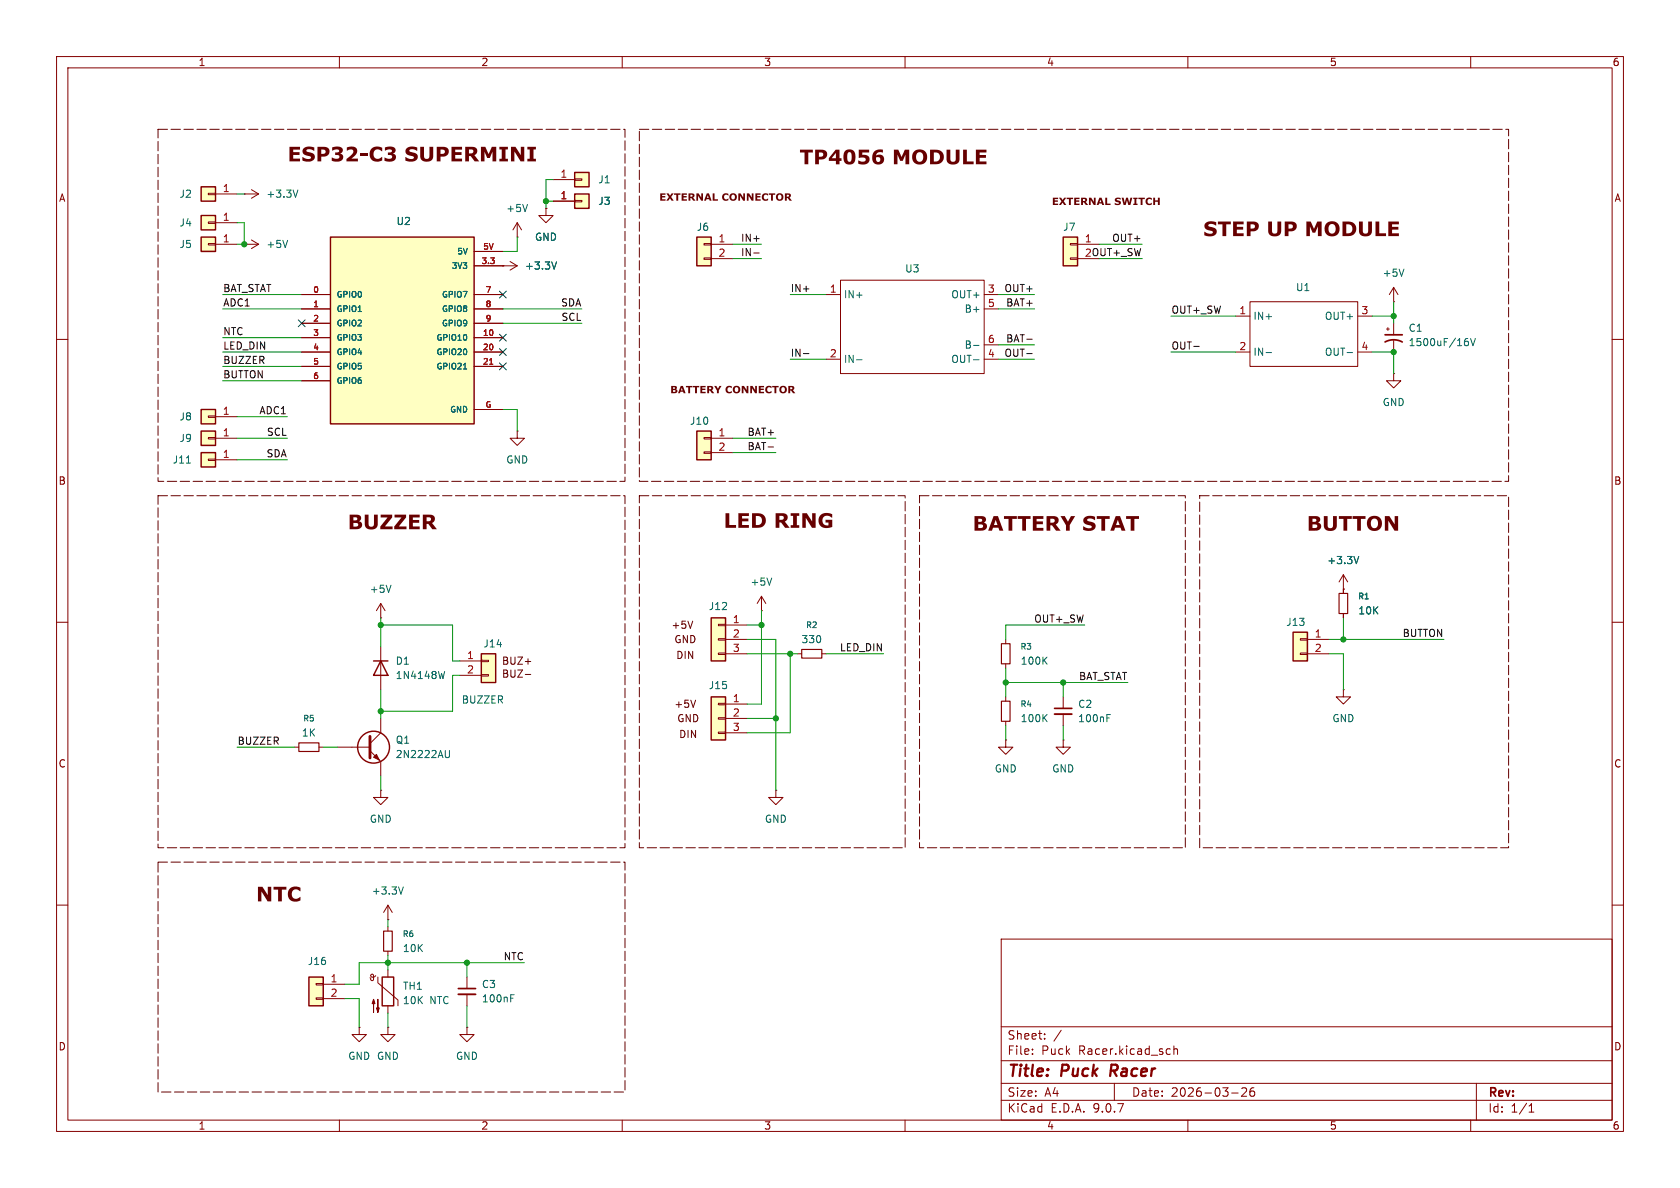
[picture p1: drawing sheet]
<svg xmlns="http://www.w3.org/2000/svg" width="297mm" height="210mm" viewBox="0 0 297 210" stroke-linecap="round" stroke-linejoin="round" font-family="sans-serif">
<g fill="none" stroke="#840000" stroke-width=".18">
<path d="M10 10h277v190h-277zM12 12h273v186h-273zM60 10v2M110 10v2M160 10v2M210 10v2M260 10v2M10 60h2M285 60h2M10 110h2M285 110h2M10 160h2"/>
<path d="M177 166h108v32h-108zM285 160h2M60 198v2M110 198v2M160 198v2M177 194.5h108M177 191.5h108M177 187.5h108M177 181.5h108M182.5 186.3v.1M182.5 185.5v.1M184.7 183.6v.1"/>
<path d="M184.7 182.8v.1M187.6 182.1l-1.3 2M197 191.5v3M206.7 185.4l.2 .1M206.9 186.3l-.2 .1M207.5 184.9v1.5M207.5 185.5l.2-.1 .4 .1 .1 .9M210 198v2M217.7 193.2h1.2M219.5 192.4l.6-.1 .2 .1 .1 .3-.9 1.1h.9M221.7 192.3a.59 .59 0 0 0-.7 .6v.6l.1 .2 .4 .1 .2-.1 .1-.5-.1-.3h-.5l-.2 .3M260 198v2"/>
<path d="M261 191.5v6.5M270.3 196.6h.9M270.3 195.5l.4-.4v1.5"/>
</g>
<path d="M196.5 188.2l-.2 2" fill="none" stroke="#840000" stroke-width=".4"/>
<path d="M35.6 33h2.5v2.6h-2.5z" fill="#ffffc2"/>
<path d="M35.6 33h2.5v2.6h-2.5z" fill="none" stroke="#840000" stroke-width=".25"/>
<g fill="none" stroke="#840000" stroke-width=".18">
<path d="M36.8 34.2h1.3v.2h-1.3zM38.1 34.3h3.8M67.3 109.2h.1M67.3 106.7l-.8 1.3M67.3 106.7l.8 1.3M67.3 106.7v2.5M177.8 113v.8M177.8 117.3v.8M52.1 132.1h.7M56.4 132.1h.7M137.2 139.7v1.3h1.2l-1.2 1.2-1.3-1.2h1.3M137.2 139.7h.1"/>
<path d="M177.8 123.2v.8M177.8 127.5v.8M188 123.2v2M188 126.2v2.1M68.6 181.6v1.3h1.2l-1.2 1.3-1.3-1.3h1.3M68.6 181.6h.1"/>
</g>
<path d="M177 113.8h1.6v3.5h-1.6zM52.8 131.3h3.6v1.5h-3.6zM177 124h1.6v3.5h-1.6z" fill="none" stroke="#840000" stroke-width=".2"/>
<path d="M69.1 103.4l-.4 1.3M184.6 116.7l.5 .7M185.1 116.1l-.7 .8M184.6 126.9l.5 .7M185.1 126.3l-.7 .7M195.7 126.9h.4M195.7 126.3h.6" fill="none" stroke="#006464" stroke-width=".18"/>
<path d="M186.4 125.2h3.1" fill="none" stroke="#840000" stroke-width=".3"/>
<path d="M186.4 126.2h3.1" fill="none" stroke="#840000" stroke-width=".33"/>
<path d="M35.6 76.2h2.5v2.5h-2.5z" fill="#ffffc2"/>
<path d="M35.6 76.2h2.5v2.5h-2.5z" fill="none" stroke="#840000" stroke-width=".25"/>
<path d="M36.8 77.3h1.3v.3h-1.3zM38.1 77.5h3.8" fill="none" stroke="#840000" stroke-width=".18"/>
<path d="M35.6 80h2.5v2.6h-2.5z" fill="#ffffc2"/>
<path d="M35.6 80h2.5v2.6h-2.5z" fill="none" stroke="#840000" stroke-width=".25"/>
<path d="M36.8 81.2h1.3v.2h-1.3zM38.1 81.3h3.8" fill="none" stroke="#840000" stroke-width=".18"/>
<path d="M33 81.9h.7" fill="none" stroke="#006464" stroke-width=".18"/>
<path d="M35.6 72.4h2.5v2.5h-2.5z" fill="#ffffc2"/>
<path d="M35.6 72.4h2.5v2.5h-2.5z" fill="none" stroke="#840000" stroke-width=".25"/>
<path d="M36.8 73.5h1.3v.3h-1.3zM38.1 73.7h3.8M177.8 130.8v1.3h1.3l-1.3 1.3-1.3-1.3h1.3M177.8 130.8h.1" fill="none" stroke="#840000" stroke-width=".18"/>
<path d="M228.6 111.8h2.5v5h-2.5z" fill="#ffffc2"/>
<path d="M228.6 111.8h2.5v5h-2.5z" fill="none" stroke="#840000" stroke-width=".25"/>
<g fill="none" stroke="#840000" stroke-width=".18">
<path d="M91.4 39.4l-.7 1.2M91.4 39.4l.8 1.2M91.4 39.4v2.5M96.5 36.8v1.3h1.3l-1.3 1.3-1.3-1.3h1.3M96.5 36.8h.1M91.4 41.9h.1M245.1 58.2h.5M245.4 57.9v.5M246.4 57.2v2M246.4 66v1.3h1.2l-1.2 1.3-1.3-1.3h1.3M246.4 66h.1M246.4 60.2v2"/>
<path d="M229.9 112.9h1.2v.3h-1.2zM229.9 115.4h1.2v.3h-1.2zM231.1 113h3.8M231.1 115.6h3.8M82.5 172.7v2.1M82.5 175.8v2"/>
</g>
<path d="M244.9 59.2h3M244.9 60.5a3.2 3.2 0 0 1 3 0M81 174.8h3.1" fill="none" stroke="#840000" stroke-width=".3"/>
<path d="M81 175.8h3.1" fill="none" stroke="#840000" stroke-width=".33"/>
<path d="M93.3 36.1l-.5 1.3M259.5 59.8l-.4 .1M260 59.8l.4 1.3 .4-1.3M259.1 60.3h.3l.2 .3v.4l-.5 .1M90.3 176.5h.4M90.3 175.8h.6" fill="none" stroke="#006464" stroke-width=".18"/>
<path d="M54.6 172.7h2.5v5.1h-2.5z" fill="#ffffc2"/>
<path d="M54.6 172.7h2.5v5.1h-2.5z" fill="none" stroke="#840000" stroke-width=".25"/>
<path d="M55.9 173.9h1.2v.2h-1.2zM55.9 176.4h1.2v.3h-1.2zM57.1 174h3.9M57.1 176.5h3.9" fill="none" stroke="#840000" stroke-width=".18"/>
<path d="M101.6 34.3h2.5v2.5h-2.5z" fill="#ffffc2"/>
<path d="M101.6 34.3h2.5v2.5h-2.5z" fill="none" stroke="#840000" stroke-width=".25"/>
<path d="M97.8 35.6h3.8M101.6 35.4h1.3v.3h-1.3z" fill="none" stroke="#840000" stroke-width=".18"/>
<path d="M101.6 30.5h2.5v2.5h-2.5z" fill="#ffffc2"/>
<path d="M101.6 30.5h2.5v2.5h-2.5z" fill="none" stroke="#840000" stroke-width=".25"/>
<path d="M97.8 31.8h3.8M101.6 31.6h1.3v.3h-1.3z" fill="none" stroke="#840000" stroke-width=".18"/>
<path d="M58.4 41.9h25.4v33h-25.4z" fill="#ffffc2"/>
<path d="M58.4 41.9h25.4v33h-25.4z" fill="none" stroke="#840000" stroke-width=".25"/>
<g fill="none" stroke="#840000" stroke-width=".18">
<path d="M43.2 34.3h.1M43.2 34.3h2.5M44.4 33.5l1.3 .8M45.7 34.3l-1.3 .8M53.3 52.1h5.1M53.3 54.6h5.1M53.3 57.2h5.1M53.3 59.7h5.1M83.8 52.1h5.1M83.8 54.6h5.1M83.8 57.2h5.1M83.8 59.7h5.1"/>
<path d="M83.8 44.5h5.1M83.8 47h7.6M88.9 47h.1M90.2 46.2l1.2 .8M91.4 47l-1.2 .8M53.3 62.2h5.1M53.3 64.8h5.1M53.3 67.3h5.1M83.8 62.2h5.1M83.8 64.8h5.1M83.8 72.4h5.1M91.4 76.2v1.3h1.3l-1.3 1.2-1.2-1.2h1.2"/>
<path d="M91.4 76.2h.1M68.6 162.6h.1M68.6 160l-.8 1.3M68.6 160l.7 1.3M68.6 160v2.6M68.6 163.8v.8M68.6 168.1v.8M82.5 181.6v1.3h1.3l-1.3 1.3-1.2-1.3h1.2M82.5 181.6h.1"/>
</g>
<path d="M52.7 33.6l-.5 1.3M98.4 46.3l-.4 1.3M81.9 65.2h.6M71.3 156.8l-.4 1.3" fill="none" stroke="#006464" stroke-width=".18"/>
<path d="M86.6 64.4h.5" fill="none" stroke="#a90000" stroke-width=".18"/>
<path d="M67.8 164.6h1.5v3.5h-1.5z" fill="none" stroke="#840000" stroke-width=".2"/>
<path d="M35.6 41.9h2.5v2.6h-2.5z" fill="#ffffc2"/>
<path d="M35.6 41.9h2.5v2.6h-2.5z" fill="none" stroke="#840000" stroke-width=".25"/>
<path d="M36.8 43.1h1.3v.2h-1.3zM38.1 43.2h3.8M43.2 43.2h.1M43.2 43.2h2.5M44.4 42.4l1.3 .8M45.7 43.2l-1.3 .7" fill="none" stroke="#840000" stroke-width=".18"/>
<path d="M50.9 42.5l-.5 1.3" fill="none" stroke="#006464" stroke-width=".18"/>
<path d="M35.6 38.1h2.5v2.5h-2.5z" fill="#ffffc2"/>
<path d="M35.6 38.1h2.5v2.5h-2.5zM67.6 172.7h2v5.1h-2z" fill="none" stroke="#840000" stroke-width=".25"/>
<g fill="none" stroke="#840000" stroke-width=".18">
<path d="M36.8 39.2h1.3v.3h-1.3zM38.1 39.4h3.8M246.4 53.3h.1M246.4 50.8l-.8 1.3M246.4 50.8l.7 1.3M246.4 50.8v2.5M134.6 108h.1M134.6 105.4l-.7 1.3M134.6 105.4l.8 1.3M134.6 105.4v2.6M237.5 104.1v.8M237.5 108.5v.7"/>
<path d="M188 130.8v1.3h1.2l-1.2 1.3-1.3-1.3h1.3M188 130.8h.1M237.5 121.9v1.3h1.3l-1.3 1.3-1.3-1.3h1.3M237.5 121.9h.1M66.4 172.5l-.2 .2h-.4l-.2-.1v-.3l.2-.1 .2 .2v.7l-.1 .2h-.3l-.2-.5M66.8 172.7v1l3.6 3.1v1M68.6 171.5v1.2M68.6 177.8v1.3M63.5 181.6v1.3h1.3l-1.3 1.3-1.3-1.3h1.3M63.5 181.6h.1"/>
</g>
<g fill="#840000" stroke="#840000" stroke-width=".18">
<path d="M66 176.7l.3 .7h-.5l.2-.7v2.2z"/>
<path d="M66.8 176.7v2.2l-.3-.7h.6l-.3 .7z"/>
</g>
<path d="M236.7 104.9h1.6v3.6h-1.6z" fill="none" stroke="#840000" stroke-width=".2"/>
<path d="M248.2 47.6l-.4 1.2M136.4 102.2l-.4 1.2" fill="none" stroke="#006464" stroke-width=".18"/>
<path d="M188 41.9h2.5v5.1h-2.5z" fill="#ffffc2"/>
<g fill="none" stroke="#840000" stroke-width=".25">
<path d="M188 41.9h2.5v5.1h-2.5zM66 116.8h2.6M67.3 116.8l1.3 2.6h-2.6z"/>
<circle cx="66" cy="132.1" r="2.82"/>
</g>
<g fill="none" stroke="#840000" stroke-width=".18">
<path d="M146 52.1h2.6M148.6 49.5h25.4v16.5h-25.4zM174 52.1h2.5M174 54.6h2.5M189.2 43.1h1.3v.2h-1.3zM189.2 45.6h1.3v.2h-1.3zM190.5 43.2h3.8M190.5 45.7h3.8M218.4 55.9h2.6M221 53.3h19v11.5h-19zM240 55.9h2.6M146 63.5h2.6"/>
<path d="M174 63.5h2.5M174 61h2.5M218.4 62.2h2.6M240 62.2h2.6M67.3 114.3v7.6M59.7 132.1h5.7M65.4 132.7l1.9 1.9v2.6M67.3 127v2.5l-1.9 1.9"/>
</g>
<path d="M151.4 63.6h1M172.1 63.6h1M172.1 61.1h1M223.8 62.3h1M238.2 62.3h.9M78.6 118.7l-.3 1.3M79.5 132.7v1l-.2 .2h-.3" fill="none" stroke="#006464" stroke-width=".18"/>
<path d="M65.4 130.2v3.8" fill="none" stroke="#840000" stroke-width=".51"/>
<path d="M66.5 133.4l.6 1-1.1-.5z" fill="#840000" stroke="#840000" stroke-width=".18"/>
<path d="M85.1 115.6h2.5v5.1h-2.5z" fill="#ffffc2"/>
<path d="M85.1 115.6h2.5v5.1h-2.5z" fill="none" stroke="#840000" stroke-width=".25"/>
<path d="M81.3 116.8h3.8M81.3 119.4h3.8M85.1 116.7h1.3v.3h-1.3zM85.1 119.3h1.3v.2h-1.3zM141 115.6h.7M145.3 115.6h.7" fill="none" stroke="#840000" stroke-width=".18"/>
<path d="M141.7 114.8h3.6v1.5h-3.6z" fill="none" stroke="#840000" stroke-width=".2"/>
<path d="M125.7 109.2h2.6v7.6h-2.6z" fill="#ffffc2"/>
<path d="M125.7 109.2h2.6v7.6h-2.6z" fill="none" stroke="#840000" stroke-width=".25"/>
<path d="M127 110.4h1.3v.2h-1.3zM127 112.9h1.3v.3h-1.3zM127 115.4h1.3v.3h-1.3zM128.3 110.5h3.8M128.3 113h3.8M128.3 115.6h3.8" fill="none" stroke="#840000" stroke-width=".18"/>
<path d="M125.7 123.2h2.6v7.6h-2.6z" fill="#ffffc2"/>
<path d="M125.7 123.2h2.6v7.6h-2.6z" fill="none" stroke="#840000" stroke-width=".25"/>
<path d="M237.5 104.1h.1M237.5 101.6l-.8 1.3M237.5 101.6l.8 1.3M237.5 101.6v2.5M67.3 139.7v1.3h1.3l-1.3 1.2-1.3-1.2h1.3M67.3 139.7h.1M127 124.3h1.3v.3h-1.3zM127 126.9h1.3v.2h-1.3zM127 129.4h1.3v.3h-1.3zM128.3 124.5h3.8M128.3 127h3.8M128.3 129.5h3.8" fill="none" stroke="#840000" stroke-width=".18"/>
<path d="M240.2 98.4l-.4 1.2" fill="none" stroke="#006464" stroke-width=".18"/>
<path d="M123.2 76.2h2.5v5.1h-2.5z" fill="#ffffc2"/>
<path d="M123.2 76.2h2.5v5.1h-2.5z" fill="none" stroke="#840000" stroke-width=".25"/>
<path d="M124.5 77.3h1.2v.3h-1.2zM124.5 79.9h1.2v.2h-1.2zM125.7 77.5h3.8M125.7 80h3.8" fill="none" stroke="#840000" stroke-width=".18"/>
<path d="M123.2 41.9h2.5v5.1h-2.5z" fill="#ffffc2"/>
<path d="M123.2 41.9h2.5v5.1h-2.5z" fill="none" stroke="#840000" stroke-width=".25"/>
<path d="M124.5 43.1h1.2v.2h-1.2zM124.5 45.6h1.2v.2h-1.2zM125.7 43.2h3.8M125.7 45.7h3.8" fill="none" stroke="#840000" stroke-width=".18"/>
<path d="M133.2 44.7h1M181.5 60h1M135.8 79h1M142 62.5h1M181.5 62.5h1M211 61.2h1" fill="none" stroke="#0f0f0f" stroke-width=".18"/>
<g fill="none" stroke="#009600" stroke-width=".18">
<path d="M41.9 39.4h1.3v3.8h-1.3M41.9 34.3h1.3M96.5 35.6h1.3M97.8 31.8h-1.3v5M39.4 52.1h13.9M39.4 54.6h13.9M39.4 59.7h13.9M88.9 54.6h14M88.9 57.2h14M91.4 41.9v2.6h-2.5M129.5 43.2h5.1M129.5 45.7h5.1"/>
<path d="M139.7 52.1h6.3M176.5 52.1h6.4M176.5 54.6h6.4M194.3 43.2h7.6M194.3 45.7h7.6M207 55.9h11.4M242.6 55.9h3.8M246.4 53.3v3.9M39.4 62.2h13.9M39.4 64.8h13.9M39.4 67.3h13.9M41.9 77.5h8.9"/>
<path d="M41.9 73.7h8.9M88.9 72.4h2.5v3.8M129.5 77.5h7.7M139.7 63.5h6.3M176.5 63.5h6.4M176.5 61h6.4M207 62.2h11.4M242.6 62.2h3.8v3.8M41.9 81.3h8.9M129.5 80h7.7M67.3 109.2v5.1M67.3 110.5h12.7v6.3h1.3"/>
<path d="M81.3 119.4h-1.3v6.3h-12.7M132.1 110.5h2.5M132.1 113h5.1v26.7M132.1 115.6h8.9M134.6 108v16.5h-2.5M139.7 115.6v13.9h-7.6M146 115.6h10.2M177.8 118.1v5.1M191.8 110.5h-14v2.5M234.9 113h20.4M234.9 115.6h2.6v6.3M237.5 109.2v3.8"/>
<path d="M41.9 132.1h10.2M57.1 132.1h2.6M67.3 121.9v5.1M67.3 137.2v2.5M132.1 127h5.1M177.8 128.3v2.5M177.8 120.7h21.6M188 120.7v2.5M188 128.3v2.5M61 176.5h2.5v5.1M68.6 162.6v1.2M68.6 168.9v2.6"/>
<path d="M68.6 179.1v2.5M82.5 170.2v2.5M82.5 177.8v3.8M92.7 170.2h-29.2v3.8h-2.5"/>
</g>
<path d="M52.7 56.5l1.2 1.3M53.9 56.5l-1.2 1.3M88.3 51.5l1.2 1.2M88.3 59.1l1.2 1.2M89.5 51.5l-1.2 1.2M89.5 59.1l-1.2 1.2M88.3 64.2l1.2 1.2M88.3 61.6l1.2 1.2M89.5 64.2l-1.2 1.2M89.5 61.6l-1.2 1.2" fill="none" stroke="#000084" stroke-width=".18"/>
<path d="M123 123.8l-.5 1.2" fill="none" stroke="#600" stroke-width=".18"/>
<g fill="#600">
<path d="M126 34.2h.3v1h.6v.3h-.9z"/>
<path d="M138.8 34.2l.9 .1 .1 .3-.2 .3 .4 .6h-.4l-.4-.5h-.1v.5h-.3v-.7h.3a.24 .24 0 0 0 .3 0 .24 .24 0 0 0 0-.4 .24 .24 0 0 0-.3 0v.4h-.3z"/>
<path d="M126.3 68.2h.3l.3 .5 .3-.5h.4l-.5 .8v.5h-.4v-.5z"/>
<path d="M139.4 68.2l.9 .1 .1 .4-.2 .3 .4 .5h-.4l-.4-.5h-.1v.5h-.3v-.7h.3a.24 .24 0 0 0 .3 0 .24 .24 0 0 0 0-.3 .24 .24 0 0 0-.3 0v.3h-.3z"/>
<path d="M68 26.1a1.49 1.49 0 0 1 1.9 .3 .65 .65 0 0 1-.4 .8 .72 .72 0 0 1 .5 .8 .72 .72 0 0 1-.8 .6l-1.2-.2v-.6a1.01 1.01 0 0 0 1.3 0 .4 .4 0 0 0-.1-.4 .4 .4 0 0 0-.5 0h-.1v-.4a.48 .48 0 0 0 .7-.3 .62 .62 0 0 0-1-.2l-.3 .1z"/>
<path d="M90.3 26h.8l1 1.4v-1.4h.6v2.5h-.7l-1.1-1.7v1.7h-.6z"/>
<path d="M93.2 26h1.5v.4h-.4v1.7h.4v.4h-1.5v-.4h.4v-1.7h-.4z"/>
<path d="M244.8 91.2h.8l1 1.5v-1.5h.6v2.6h-.7l-1.1-1.8v1.8h-.6z"/>
</g>
<path d="M92.9 116.9h.9" fill="none" stroke="#600" stroke-width=".18"/>
<g fill="#600">
<path d="M195.4 34.9h.3v1.1h.6v.2h-.9z"/>
<path d="M203.9 34.9h.3v.5h.5v-.5h.3v1.3h-.3v-.5h-.5v.5h-.3z"/>
<path d="M145.1 91a1.85 1.85 0 0 1 2-.1l-.1 .6a.91 .91 0 0 0-1.4 0 .91 .91 0 0 0 .5 1.4h.4v-.5h-.6v-.5h1.2v1.3a1.59 1.59 0 0 1-2.4-.9l.1-.7z"/>
<path d="M245.4 39.2h1.9v.5h-1.2v.4h1.1v.5h-1.1v.6h1.2v.5h-1.9z"/>
<path d="M187.5 91.2h.7l.6 1 .5-1h.8l-1 1.6v1h-.6v-1z"/>
<path d="M74.8 91h1.1a.78 .78 0 0 1 1 .5 .78 .78 0 0 1-.5 1l.8 1.1h-.8l-.7-1h-.3v1h-.6v-1.5h.6a.49 .49 0 0 0 .6 0 .49 .49 0 0 0 .2-.5l-.2-.1-.6-.1v.7h-.6z"/>
</g>
<path d="M92.9 119.2h.9" fill="none" stroke="#600" stroke-width=".18"/>
<g fill="#600">
<path d="M154.5 26.8a1.63 1.63 0 0 1 1.6-.3l-.1 .5a.77 .77 0 0 0-1.1 .5 .92 .92 0 0 1 1.4 .6 .92 .92 0 0 1-1.3 1 .99 .99 0 0 1-.8-1.1h.7a.44 .44 0 0 0 .2 .6 .44 .44 0 0 0 .6-.4 .44 .44 0 0 0-.5-.4h-.3v.2h-.7l.1-.7z"/>
<path d="M172.5 26.5h1.9v.5h-1.2v.4h1.1v.5h-1.1v.6h1.2v.5h-1.9z"/>
</g>
<path d="M122.5 109.8l-.5 1.3" fill="none" stroke="#600" stroke-width=".18"/>
<path d="M27.9 22.9h82.6v62.2h-82.6zM113 22.9h153.7v62.2h-153.7zM27.9 87.6h82.6v62.3h-82.6zM113 87.6h47v62.3h-47zM162.6 87.6h46.9v62.3h-46.9zM212.1 87.6h54.6v62.3h-54.6zM27.9 152.4h82.6v40.6h-82.6z" fill="none" stroke="#600" stroke-width=".18" stroke-dasharray="1.7 .6"/>
<g fill="none" stroke="#840000" stroke-width=".18">
<path d="M96.5 36.8h.1M97.8 35.6h3.8M53.3 52.1h5.1M53.3 54.6h5.1M53.3 57.2h5.1M53.3 59.7h5.1M83.8 52.1h5.1M83.8 54.6h5.1M83.8 57.2h5.1M83.8 59.7h5.1M83.8 44.5h5.1M83.8 47h5.1"/>
<path d="M88.9 47h.1M53.3 62.2h5.1M53.3 64.8h5.1M53.3 67.3h5.1M83.8 62.2h5.1M83.8 64.8h5.1M83.8 72.4h5.1M237.5 104.1h.1M237.5 104.1v.8M237.5 108.5v.7"/>
</g>
<path d="M98.4 46.3l-.4 1.3M81.9 65.2h.6M240.2 98.4l-.4 1.2" fill="none" stroke="#006464" stroke-width=".18"/>
<path d="M86.6 64.4h.5" fill="none" stroke="#a90000" stroke-width=".18"/>
<g fill="#009600" stroke="#009600" stroke-width=".18">
<circle cx="43.2" cy="43.2" r=".46"/>
<circle cx="96.5" cy="35.6" r=".46"/>
<circle cx="246.4" cy="55.9" r=".46"/>
<circle cx="67.3" cy="125.7" r=".46"/>
<circle cx="67.3" cy="110.5" r=".46"/>
<circle cx="237.5" cy="113" r=".46"/>
<circle cx="246.4" cy="62.2" r=".46"/>
<circle cx="134.6" cy="110.5" r=".46"/>
<circle cx="137.2" cy="127" r=".46"/>
<circle cx="177.8" cy="120.7" r=".46"/>
<circle cx="188" cy="120.7" r=".46"/>
<circle cx="139.7" cy="115.6" r=".46"/>
<circle cx="82.5" cy="170.2" r=".46"/>
<circle cx="68.6" cy="170.2" r=".46"/>
</g>
<g font-size="3.5" fill="#600">
<text x="50.8" y="29.6">ESP32-C3</text>
<text x="71.5" y="29.6">SUPERMINI</text>
<text x="141.4" y="30.2">TP4056</text>
<text x="157.7" y="30.2">MODULE</text>
<text x="212.7" y="42.9">STEP UP MODULE</text>
<text x="61.5" y="94.7">BUZZER</text>
<text x="127.9" y="94.4">LED RING</text>
<text x="172" y="94.9">BATTERY</text>
<text x="191.3" y="94.9">STAT</text>
<text x="231" y="94.9">BUTTON</text>
<text x="45.3" y="160.5">NTC</text>
</g>
<g font-size="2.8" fill="#840000">
<text x="178" y="190.9">Title:</text>
<text x="187.7" y="190.9">Puck</text>
<text x="197.1" y="190.9">Racer</text>
</g>
<g font-size="2.1" fill="#840000">
<text x="178" y="184">Sheet:</text>
<text x="178" y="186.7">File:</text>
<text x="184.1" y="186.7">Puck</text>
<text x="190.7" y="186.7">Racer.kicad_sch</text>
<text x="178" y="196.9">KiCad</text>
<text x="178" y="194.1">Size:</text>
<text x="184.7" y="194.1">A4</text>
<text x="185.7" y="196.9">E.D.A.</text>
<text x="193.3" y="196.9">9.0.7</text>
<text x="200" y="194.1">Date:</text>
<text x="207" y="194.1">2026-03-26</text>
<text x="263" y="194.3">Rev:</text>
<text x="263" y="196.9">Id:</text>
<text x="267.1" y="196.9">1/1</text>
</g>
<g font-size="1.8" fill="#840000">
<text x="35" y="11.9">1</text>
<text x="85" y="11.9">2</text>
<text x="135" y="11.9">3</text>
<text x="185" y="11.9">4</text>
<text x="235" y="11.9">5</text>
<text x="285" y="11.9">6</text>
<text x="10.3" y="35.9">A</text>
<text x="285.3" y="35.9">A</text>
<text x="10.3" y="85.9">B</text>
<text x="285.3" y="85.9">B</text>
<text x="10.3" y="135.9">C</text>
<text x="285.3" y="135.9">C</text>
<text x="10.3" y="185.9">D</text>
<text x="285.3" y="185.9">D</text>
<text x="35" y="199.9">1</text>
<text x="85" y="199.9">2</text>
<text x="135" y="199.9">3</text>
<text x="185" y="199.9">4</text>
<text x="235" y="199.9">5</text>
<text x="285" y="199.9">6</text>
</g>
<g font-size="1.8" fill="#006464">
<text x="31.6" y="35.2">J2</text>
<text x="47" y="35.2">+3.3V</text>
<text x="105.7" y="32.6">J1</text>
<text x="31.6" y="40.2">J4</text>
<text x="70" y="40">U2</text>
<text x="89.4" y="37.7">+5V</text>
<text x="105.7" y="36.4">J3</text>
<text x="123.1" y="41">J6</text>
<text x="187.9" y="41">J7</text>
<text x="31.6" y="44">J5</text>
<text x="47" y="44">+5V</text>
<text x="92.7" y="47.9">+3.3V</text>
<text x="94.5" y="42.8">GND</text>
<text x="149.1" y="52.9">IN+</text>
<text x="159.9" y="48.4">U3</text>
<text x="168.1" y="52.9">OUT+</text>
<text x="229" y="51.7">U1</text>
<text x="244.3" y="49.1">+5V</text>
<text x="170.4" y="55.5">B+</text>
<text x="221.5" y="56.7">IN+</text>
<text x="234.1" y="56.7">OUT+</text>
<text x="248.9" y="58.9">C1</text>
<text x="149.1" y="64.4">IN-</text>
<text x="168.1" y="64.4">OUT-</text>
<text x="170.4" y="61.8">B-</text>
<text x="221.5" y="63.1">IN-</text>
<text x="234.1" y="63.1">OUT-</text>
<text x="248.9" y="61.4">1500uF/16V</text>
<text x="244.3" y="72">GND</text>
<text x="31.6" y="74.5">J8</text>
<text x="121.9" y="75.3">J10</text>
<text x="30.4" y="82.1">J11</text>
<text x="31.6" y="78.3">J9</text>
<text x="89.4" y="82.1">GND</text>
<text x="234.5" y="99.9">+3.3V</text>
<text x="65.3" y="105">+5V</text>
<text x="132.6" y="103.7">+5V</text>
<text x="125.2" y="108.1">J12</text>
<text x="141.6" y="113.9">330</text>
<text x="227.3" y="110.8">J13</text>
<text x="240" y="108.8">10K</text>
<text x="69.9" y="117.7">D1</text>
<text x="85.4" y="114.7">J14</text>
<text x="180.3" y="117.7">100K</text>
<text x="69.9" y="120.2">1N4148W</text>
<text x="81.5" y="124.6">BUZZER</text>
<text x="125.2" y="122">J15</text>
<text x="190.5" y="125.3">C2</text>
<text x="53.3" y="130.4">1K</text>
<text x="69.9" y="131.7">Q1</text>
<text x="180.3" y="127.9">100K</text>
<text x="190.5" y="127.9">100nF</text>
<text x="235.5" y="127.9">GND</text>
<text x="69.9" y="134.2">2N2222AU</text>
<text x="175.8" y="136.8">GND</text>
<text x="185.9" y="136.8">GND</text>
<text x="65.3" y="145.6">GND</text>
<text x="135.1" y="145.6">GND</text>
<text x="65.6" y="158.3">+3.3V</text>
<text x="54.3" y="170.8">J16</text>
<text x="71.1" y="168.5">10K</text>
<text x="71.1" y="177.7">10K</text>
<text x="71.1" y="175.2">TH1</text>
<text x="76" y="177.7">NTC</text>
<text x="85.1" y="174.9">C3</text>
<text x="85.1" y="177.4">100nF</text>
<text x="61.5" y="187.6">GND GND</text>
<text x="80.5" y="187.6">GND</text>
</g>
<g font-size="1.8" fill="#a90000">
<text x="39.3" y="34">1</text>
<text x="99" y="35.3">1</text>
<text x="99" y="31.5">1</text>
<text x="39.3" y="39.1">1</text>
<text x="39.3" y="42.9">1</text>
<text x="126.9" y="42.9">1</text>
<text x="126.9" y="45.5">2</text>
<text x="191.7" y="42.9">1</text>
<text x="146.6" y="51.8">1</text>
<text x="174.6" y="51.8">3</text>
<text x="174.6" y="54.4">5</text>
<text x="219" y="55.6">1</text>
<text x="240.6" y="55.6">3</text>
<text x="146.6" y="63.2">2</text>
<text x="174.6" y="60.7">6</text>
<text x="174.6" y="63.2">4</text>
<text x="219" y="62">2</text>
<text x="240.6" y="62">4</text>
<text x="39.3" y="77.2">1</text>
<text x="39.3" y="73.4">1</text>
<text x="126.9" y="77.2">1</text>
<text x="39.3" y="81">1</text>
<text x="126.9" y="79.8">2</text>
<text x="129.5" y="110.2">1</text>
<text x="129.5" y="112.8">2</text>
<text x="232.3" y="112.8">1</text>
<text x="82.5" y="116.6">1</text>
<text x="82.5" y="119.1">2</text>
<text x="129.5" y="115.3">3</text>
<text x="232.3" y="115.3">2</text>
<text x="129.5" y="124.2">1</text>
<text x="129.5" y="126.7">2</text>
<text x="129.5" y="129.3">3</text>
<text x="58.3" y="173.7">1</text>
<text x="58.3" y="176.3">2</text>
</g>
<g font-size="1.8" fill="#600">
<text x="116.6" y="36">EXTERNAL</text>
<text x="127.6" y="36">CONNECTOR</text>
<text x="186" y="36.8">EXTERNAL</text>
<text x="197" y="36.8">SWITCH</text>
<text x="118.5" y="70.1">BATTERY</text>
<text x="128.2" y="70.1">CONNECTOR</text>
<text x="118.6" y="111.4">+5V</text>
<text x="119.1" y="113.9">GND</text>
<text x="88.6" y="117.7">BUZ+</text>
<text x="88.6" y="120">BUZ-</text>
<text x="119.5" y="116.7">DIN</text>
<text x="119.1" y="125.3">+5V</text>
<text x="119.6" y="127.9">GND</text>
<text x="120" y="130.7">DIN</text>
</g>
<g font-size="1.8" fill="#0f0f0f">
<text x="130.9" y="42.8">IN+</text>
<text x="130.9" y="45.4">IN-</text>
<text x="191.7" y="45.5">2OUT+_SW</text>
<text x="196.5" y="42.8">OUT+</text>
<text x="39.4" y="51.7">BAT_STAT</text>
<text x="139.7" y="51.7">IN+</text>
<text x="177.5" y="51.7">OUT+</text>
<text x="39.4" y="54.3">ADC1</text>
<text x="39.4" y="59.3">NTC</text>
<text x="99.1" y="54.3">SDA</text>
<text x="99.2" y="56.8">SCL</text>
<text x="177.8" y="54.3">BAT+</text>
<text x="207" y="55.5">OUT+_SW</text>
<text x="39.4" y="64.4">BUZZER</text>
<text x="39.4" y="61.9">LED_DIN</text>
<text x="139.7" y="63.2">IN-</text>
<text x="177.5" y="63.2">OUT-</text>
<text x="177.8" y="60.6">BAT-</text>
<text x="207" y="61.9">OUT-</text>
<text x="39.4" y="67">BUTTON</text>
<text x="45.8" y="73.3">ADC1</text>
<text x="47.1" y="77.1">SCL</text>
<text x="132.1" y="77.1">BAT+</text>
<text x="47" y="80.9">SDA</text>
<text x="132.1" y="79.7">BAT-</text>
<text x="182.7" y="110.1">OUT+_SW</text>
<text x="247.9" y="112.7">BUTTON</text>
<text x="148.4" y="115.2">LED_DIN</text>
<text x="190.7" y="120.3">BAT_STAT</text>
<text x="41.9" y="131.7">BUZZER</text>
<text x="88.9" y="169.8">NTC</text>
</g>
<g font-size="1.4" fill="#006464">
<text x="79.7" y="47.7">3V3</text>
<text x="80.7" y="45.2">5V</text>
<text x="59.4" y="52.8">GPIO0</text>
<text x="78" y="52.8">GPIO7</text>
<text x="59.4" y="55.3">GPIO1</text>
<text x="59.4" y="57.9">GPIO2</text>
<text x="78" y="55.3">GPIO8</text>
<text x="78" y="57.9">GPIO9</text>
<text x="59.4" y="60.4">GPIO3</text>
<text x="59.4" y="63">GPIO4</text>
<text x="59.4" y="65.5">GPIO5</text>
<text x="77" y="60.4">GPIO10</text>
<text x="77" y="63">GPIO20</text>
<text x="77" y="65.5">GPIO21</text>
<text x="59.4" y="68">GPIO6</text>
<text x="79.5" y="73.1">GND</text>
<text x="240" y="106.1">R1</text>
<text x="142.4" y="111.2">R2</text>
<text x="180.3" y="115">R3</text>
<text x="180.3" y="125.2">R4</text>
<text x="53.5" y="127.7">R5</text>
<text x="71.1" y="165.8">R6</text>
</g>
<g font-size="1.4" fill="#a90000">
<text x="85" y="46.7">3.3</text>
<text x="85.3" y="44.2">5V</text>
<text x="55.3" y="51.8">0</text>
<text x="85.7" y="51.8">7</text>
<text x="55.3" y="54.4">1</text>
<text x="55.3" y="56.9">2</text>
<text x="55.3" y="59.4">3</text>
<text x="85.3" y="59.4">10</text>
<text x="85.7" y="54.4">8</text>
<text x="85.7" y="56.9">9</text>
<text x="55.3" y="62">4</text>
<text x="55.3" y="64.5">5</text>
<text x="85.3" y="62">20</text>
<text x="85.3" y="64.5">21</text>
<text x="55.3" y="67.1">6</text>
<text x="85.7" y="72.1">G</text>
</g>
</svg>
